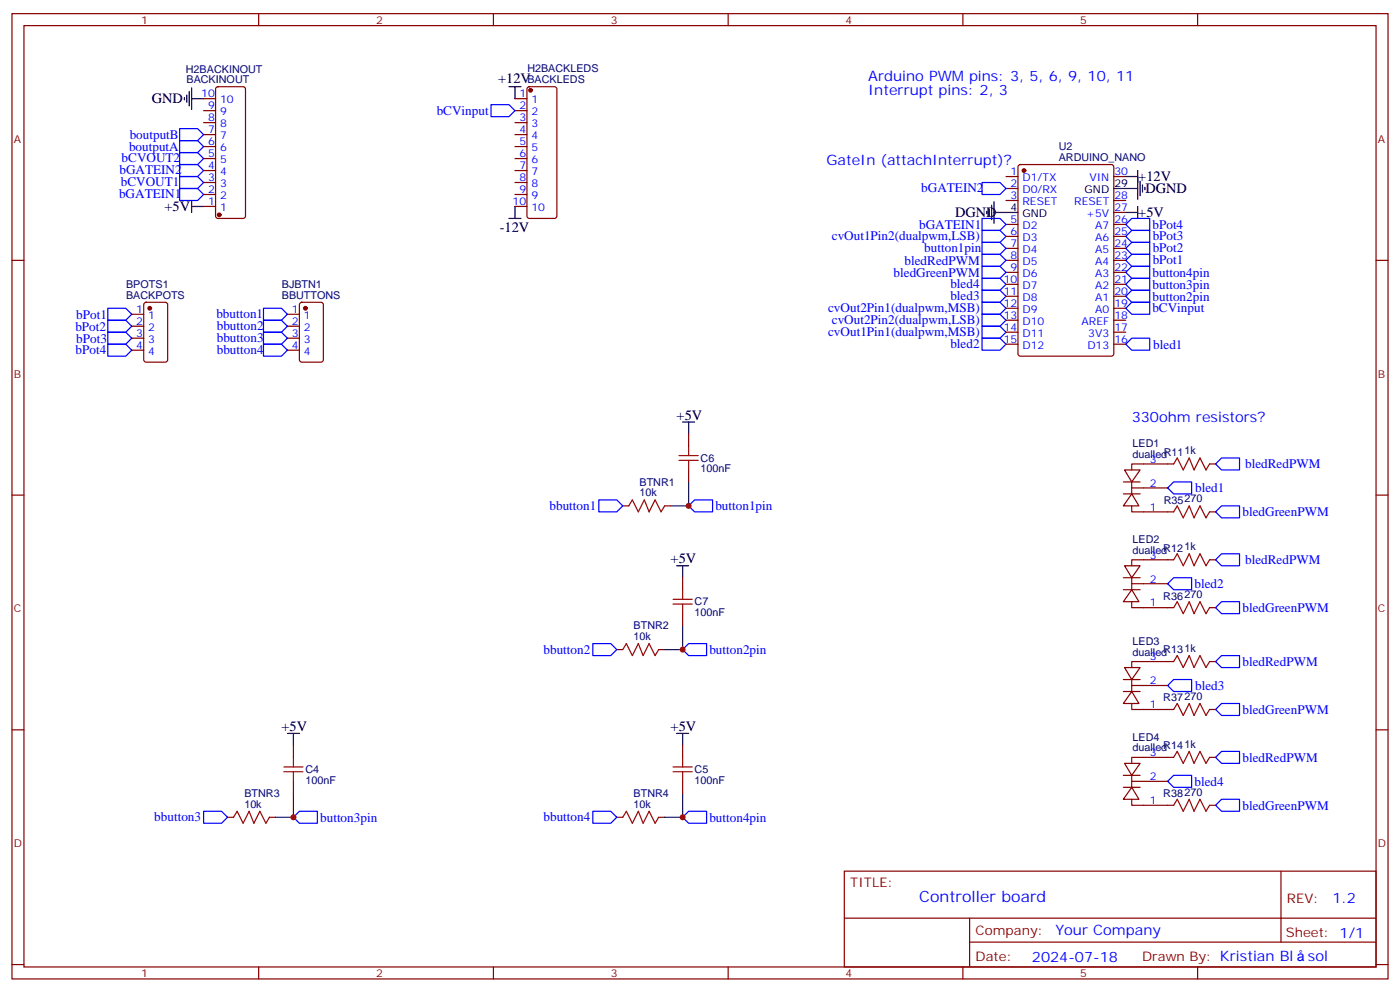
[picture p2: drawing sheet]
<svg xmlns="http://www.w3.org/2000/svg" width="412mm" height="292mm" viewBox="0 0 412 292" stroke-linecap="round" stroke-linejoin="round" font-family="sans-serif">
<g fill="none" stroke="#870000" stroke-width=".35">
<path d="M3.5 4h405.4v284.4h-405.4zM7.1 7.5h398.2v277.3h-398.2zM76.2 4v3.5M145.3 4v3.5M214.5 4v3.5M283.6 4v3.5M352.8 4v3.5M60 39.7h3.5M60 36.1h3.5M60 32.6h3.5M60 29.1h3.5M63.7 25.7l.5-.2h7.4l.7 .5v37.6l-.2 .5-.5 .2h-7.4l-.5-.2-.2-.5v-37.4z"/>
<path d="M151.7 39.7h3.5M151.7 36.1h3.5M151.7 32.6h3.5M151.7 29.1h3.5M155.5 25.7l.4-.2h7.4l.7 .5v37.6l-.2 .5-.5 .2h-7.4l-.5-.2-.2-.5v-37.4zM60 57.3h3.5M60 53.8h3.5M60 50.2h3.5M60 46.7h3.5M60 43.2h3.5M151.7 57.3h3.5M151.7 53.8h3.5"/>
<path d="M151.7 50.2h3.5M151.7 46.7h3.5M151.7 43.2h3.5M296.3 52h3.6M296.3 55.5h3.6M296.3 59.1h3.6M300.1 48.7l.5-.2h26.8l.6 .4 .1 55.3-.5 .7h-27l-.7-.4v-55.3zM328.1 52h3.5M328.1 59.1h3.5M3.5 76.7h3.6M60 60.8h3.5M151.7 60.8h3.5"/>
<path d="M296.3 76.7h3.6M296.3 66.1h3.6M296.3 69.6h3.6M296.3 73.2h3.6M328.1 76.7h3.5M328.1 66.1h3.5M328.1 69.6h3.5M328.1 73.2h3.5M328.1 62.6h3.5M405.3 76.7h3.6M38.8 92.6h3.5M38.8 96.1h3.5"/>
<path d="M38.8 99.6h3.5M42.6 89.2l.4-.2h5.7l.6 .5 .1 16.5-.5 .6-5.9 .1-.6-.5-.1-16.5zM84.7 92.6h3.5M84.7 96.1h3.5M84.7 99.6h3.5M88.4 89.2l.5-.2h5.6l.7 .5v16.5l-.4 .6-5.9 .1-.7-.5v-16.5zM296.3 80.2h3.6M296.3 83.7h3.6M296.3 87.3h3.6M296.3 90.8h3.6M296.3 94.3h3.6M296.3 97.9h3.6"/>
<path d="M328.1 80.2h3.5M328.1 83.7h3.5M328.1 87.3h3.5M328.1 90.8h3.5M328.1 94.3h3.5M328.1 97.9h3.5M38.8 103.2h3.5M84.7 103.2h3.5M296.3 101.4h3.6M328.1 101.4h3.5M202.8 127.8v3.6M202.8 138.4v3.6"/>
<path d="M331.3 138.4h4.5l-2.4 3.6zM345.7 136.7h-12.3v1.7M356.3 136.7h1.8M3.5 145.8h3.6M183.4 149h1.8M195.8 149h1.8M330.9 142h4.9M330.9 145.5h4.9M333.4 145.5l2.1 3.5h-4.6zM333.4 149v1.8h12.3M333.4 142v3.5M333.4 143.7h10.6"/>
<path d="M356.3 150.8h1.8M405.3 145.8h3.6M201.1 170.2v3.5M330.9 170.2h4.9M330.9 173.7h4.9M331.3 166.7h4.5l-2.4 3.5zM333.4 173.7l2.1 3.5h-4.6zM333.4 177.2v1.8h12.3M333.4 170.2v3.5M333.4 171.9h10.6M345.7 164.9h-12.3v1.8M356.3 179h1.8"/>
<path d="M356.3 164.9h1.8M181.7 191.3h1.7M194 191.3h1.8M201.1 180.8v3.5M331.3 196.6h4.5l-2.4 3.6zM345.7 194.9h-12.3v1.7M356.3 194.9h1.8M3.5 215h3.6M86.4 219.6v3.5M201.1 219.6v3.5M330.9 200.2h4.9M330.9 203.7h4.9"/>
<path d="M333.4 203.7l2.1 3.5h-4.6zM333.4 207.2v1.8h12.3M333.4 200.2v3.5M333.4 201.9h10.6M356.3 209h1.8M405.3 215h3.6M86.4 230.2v3.5M201.1 230.2v3.5M330.9 228.4h4.9M330.9 231.9h4.9M331.3 224.9h4.5l-2.4 3.5zM333.4 231.9l2.1 3.5h-4.6z"/>
<path d="M333.4 235.4v1.8h12.3M333.4 228.4v3.5M333.4 230.2h10.6M345.7 223.1h-12.3v1.8M356.3 237.2h1.8M356.3 223.1h1.8M67 240.7h1.8M79.4 240.7h1.7M181.7 240.7h1.7M194 240.7h1.8M248.7 256.6h156.6v28.2h-156.6zM377.3 256.6v20.9"/>
<path d="M248.7 270.5h156.5M285.6 277.5h119.6M285.6 270.5v14.1M3.5 284.1h3.6M76.2 284.8v3.6M145.3 284.8v3.6M214.5 284.8v3.6M283.6 284.8v3.6M352.8 284.8v3.6M405.3 284.1h3.6"/>
</g>
<g fill="none" stroke="#00f" stroke-width=".35">
<path d="M52.9 37.9h5.3l1.8 1.8-1.8 1.7h-5.3zM144.6 30.8h5.3l1.8 1.8-1.8 1.8h-5.3zM52.9 48.5h5.3l1.8 1.7-1.8 1.8h-5.3zM52.9 55.5h5.3l1.8 1.8-1.8 1.8h-5.3zM52.9 52h5.3l1.8 1.8-1.8 1.7h-5.3zM52.9 44.9h5.3l1.8 1.8-1.8 1.8h-5.3zM52.9 41.4h5.3l1.8 1.8-1.8 1.7h-5.3zM289.3 53.8h5.3l1.7 1.7-1.7 1.8h-5.3zM289.3 67.9h5.3l1.7 1.7-1.7 1.8h-5.3zM289.3 78.5h5.3l1.7 1.7-1.7 1.8h-5.3zM289.3 74.9h5.3l1.7 1.8-1.7 1.8h-5.3zM289.3 64.3h5.3l1.7 1.8-1.7 1.8h-5.3z"/>
<path d="M289.3 71.4h5.3l1.7 1.8-1.7 1.7h-5.3zM331.6 66.1l1.8-1.8h5.3v3.6h-5.3zM331.6 73.2l1.8-1.8h5.3v3.5h-5.3zM333.4 78.5h5.3v3.5h-5.3l-1.8-1.8zM333.4 67.9h5.3v3.5h-5.3l-1.8-1.8zM333.4 74.9h5.3v3.6h-5.3l-1.8-1.8zM31.7 90.8h5.3l1.8 1.8-1.8 1.7h-5.3zM31.7 94.3h5.3l1.8 1.8-1.8 1.8h-5.3zM31.7 97.9h5.3l1.8 1.7-1.8 1.8h-5.3zM77.6 97.9h5.3l1.8 1.7-1.8 1.8h-5.3zM77.6 94.3h5.3l1.8 1.8-1.8 1.8h-5.3zM77.6 90.8h5.3l1.8 1.8-1.8 1.7h-5.3z"/>
<path d="M289.3 82h5.3l1.7 1.7-1.7 1.8h-5.3zM289.3 85.5h5.3l1.7 1.8-1.7 1.7h-5.3zM289.3 89h5.3l1.7 1.8-1.7 1.8h-5.3zM289.3 92.6h5.3l1.7 1.7-1.7 1.8h-5.3zM289.3 96.1h5.3l1.7 1.8-1.7 1.7h-5.3zM289.3 99.6h5.3l1.7 1.8-1.7 1.8h-5.3zM331.6 83.7l1.8-1.7h5.3v3.5h-5.3zM331.6 90.8l1.8-1.8h5.3v3.6h-5.3zM333.4 99.6h5.3v3.6h-5.3l-1.8-1.8zM333.4 85.5h5.3v3.5h-5.3l-1.8-1.7zM31.7 101.4h5.3l1.8 1.8-1.8 1.7h-5.3zM77.6 101.4h5.3l1.8 1.8-1.8 1.7h-5.3z"/>
<path d="M358.1 136.7l1.7-1.8h5.3v3.5h-5.3zM176.4 147.2h5.3l1.7 1.8-1.7 1.8h-5.3zM202.8 149l1.8-1.8h5.3v3.6h-5.3zM345.7 142h5.3v3.5h-5.3l-1.7-1.8zM358.1 150.8l1.7-1.8h5.3v3.5h-5.3zM345.7 170.2h5.3v3.5h-5.3l-1.7-1.8zM358.1 179l1.7-1.8h5.3v3.6h-5.3zM358.1 164.9l1.7-1.8h5.3v3.6h-5.3zM174.6 189.6h5.3l1.8 1.7-1.8 1.8h-5.3zM202.8 189.6h5.3v3.5h-5.3l-1.7-1.8zM358.1 194.9l1.7-1.8h5.3v3.5h-5.3zM344 201.9l1.7-1.7h5.3v3.5h-5.3z"/>
<path d="M358.1 209l1.7-1.8h5.3v3.5h-5.3zM60 239h5.3l1.7 1.7-1.7 1.8h-5.3zM174.6 239h5.3l1.8 1.7-1.8 1.8h-5.3zM345.7 228.4h5.3v3.5h-5.3l-1.7-1.7zM358.1 223.1l1.7-1.8h5.3v3.6h-5.3zM358.1 237.2l1.7-1.8h5.3v3.6h-5.3zM86.4 240.7l1.8-1.7h5.3v3.5h-5.3zM201.1 240.7l1.7-1.7h5.3v3.5h-5.3z"/>
</g>
<g fill="none" stroke="#000" stroke-width=".35">
<path d="M54.3 28.7v.7M55 28v2.1M55.7 27v4.2M56.4 29.1h3.6M56.4 25.9v6.3M149.9 25.5h3.6M151.7 25.5v3.6M56.4 59.1v3.5M292.8 59.4v6.4M328.1 55.5h7M331.6 52h3.5M335.1 50.2v8.5"/>
<path d="M335.8 53.4v4.2M336.5 54.5v2.1M337.3 55.2v.7M56.4 60.8h3.6M149.9 64.3h3.6M151.7 60.8v3.5M290.7 62.2v.7M291.4 61.5v2.1M292.1 60.5v4.2M292.8 62.6h7.1M331.6 62.6h3.5M335.1 60.8v3.5"/>
<path d="M201.1 124.3h3.5M202.8 124.3v3.5M199.3 166.7h3.5M201.1 166.7v3.5M84.7 216h3.5M86.4 216v3.6M199.3 216h3.5M201.1 216v3.6"/>
</g>
<g fill="#870000" stroke="#870000" stroke-width=".35">
<circle cx="64.6" cy="63.3" r=".53"/>
<circle cx="301.6" cy="50.2" r=".53"/>
<circle cx="44.1" cy="90.8" r=".53"/>
<circle cx="90" cy="90.8" r=".53"/>
<circle cx="156.3" cy="26.6" r=".53"/>
</g>
<g fill="none" stroke="#a10000" stroke-width=".35">
<path d="M200 135.6h5.7M200 134.2h5.7M202.8 131.4v2.8M202.8 135.6v2.8M345.7 136.7l1.1-1.8 1.7 3.5 1.8-3.5 1.4 3.5 1.8-3.5 1.7 3.5 1.1-1.7M185.2 149l1.1-1.8 1.7 3.6 1.8-3.6 1.4 3.6 1.8-3.6 1.7 3.6 1.1-1.8M345.7 150.8l1.1-1.8 1.7 3.5 1.8-3.5 1.4 3.5 1.8-3.5 1.7 3.5 1.1-1.7M198.3 177.9h5.6M198.3 176.5h5.6M201.1 173.7v2.8M201.1 177.9v2.9M345.7 164.9l1.1-1.8 1.7 3.6 1.8-3.6 1.4 3.6 1.8-3.6 1.7 3.6 1.1-1.8"/>
<path d="M345.7 179l1.1-1.8 1.7 3.6 1.8-3.6 1.4 3.6 1.8-3.6 1.7 3.6 1.1-1.8M183.4 191.3l1.1-1.7 1.8 3.5 1.7-3.5 1.4 3.5 1.8-3.5 1.8 3.5 1-1.8M345.7 194.9l1.1-1.8 1.7 3.5 1.8-3.5 1.4 3.5 1.8-3.5 1.7 3.5 1.1-1.7M345.7 209l1.1-1.8 1.7 3.5 1.8-3.5 1.4 3.5 1.8-3.5 1.7 3.5 1.1-1.7M83.6 227.3h5.7M83.6 225.9h5.7M86.4 223.1v2.8M86.4 227.3v2.9M198.3 227.3h5.6M198.3 225.9h5.6M201.1 223.1v2.8M201.1 227.3v2.9"/>
<path d="M345.7 223.1l1.1-1.8 1.7 3.6 1.8-3.6 1.4 3.6 1.8-3.6 1.7 3.6 1.1-1.8M345.7 237.2l1.1-1.8 1.7 3.6 1.8-3.6 1.4 3.6 1.8-3.6 1.7 3.6 1.1-1.8M68.8 240.7l1-1.7 1.8 3.5 1.8-3.5 1.4 3.5 1.8-3.5 1.7 3.5 1.1-1.8M183.4 240.7l1.1-1.7 1.8 3.5 1.7-3.5 1.4 3.5 1.8-3.5 1.8 3.5 1-1.8"/>
</g>
<path d="M202.8 142v7h-5.2M201.1 184.3v7h-5.3M86.4 233.7v7h-5.3M201.1 233.7v7h-5.3" fill="none" stroke="#008700" stroke-width=".35"/>
<g fill="#c00">
<circle cx="202.8" cy="149" r=".88"/>
<circle cx="201.1" cy="191.3" r=".88"/>
<circle cx="86.4" cy="240.7" r=".88"/>
<circle cx="201.1" cy="240.7" r=".88"/>
</g>
<text font-size="4.6" fill="#00f" x="270.8" y="265.6">Controller board</text>
<g font-size="4.2" fill="#00f">
<text x="255.8" y="23.8">Arduino PWM pins: 3, 5, 6, 9, 10, 11</text>
<text x="255.8" y="28">Interrupt pins: 2, 3</text>
<text x="243.4" y="48.5">GateIn (attachInterrupt)?</text>
<text x="333.4" y="124.3">330ohm resistors?</text>
<text x="392.5" y="265.9">1.2</text>
<text x="310.9" y="275.4">Your Company</text>
<text x="304" y="283.2">2024-07-18</text>
<text x="385.3" y="283.2">sol</text>
</g>
<g font-size="4.2">
<text x="146.7" y="24.4">+12V</text>
<text x="44.7" y="30.5">GND</text>
<text x="335.3" y="53.4">+12V</text>
<text x="337.4" y="56.9">DGND</text>
<text x="48.5" y="62.2">+5V</text>
<text x="281.3" y="64">DGND</text>
<text x="335.3" y="64">+5V</text>
<text x="147.2" y="68.3">-12V</text>
<text x="199.3" y="123.6">+5V</text>
<text x="197.6" y="165.9">+5V</text>
<text x="82.9" y="215.3">+5V</text>
<text x="197.6" y="215.3">+5V</text>
</g>
<g font-size="3.9" fill="#00f">
<text x="128.6" y="33.8">bCVinput</text>
<text x="38.2" y="40.8">boutputB</text>
<text x="35.8" y="47.8">bCVOUT2</text>
<text x="38" y="44.3">boutputA</text>
<text x="35.2" y="51.3">bGATEIN2</text>
<text x="35.1" y="58.3">bGATEIN1</text>
<text x="35.6" y="54.8">bCVOUT1</text>
<text x="271.4" y="56.6">bGATEIN2</text>
<text x="245" y="70.8">cvOut1Pin2(dualpwm,LSB)</text>
<text x="270.8" y="67.4">bGATEIN1</text>
<text x="339.5" y="67.3">bPot4</text>
<text x="339.5" y="70.8">bPot3</text>
<text x="266.5" y="77.9">bledRedPWM</text>
<text x="272.3" y="74.3">button1pin</text>
<text x="339.5" y="74.4">bPot2</text>
<text x="339.5" y="77.9">bPot1</text>
<text x="263.2" y="81.5">bledGreenPWM</text>
<text x="339.5" y="81.5">button4pin</text>
<text x="280" y="84.9">bled4</text>
<text x="280" y="88.4">bled3</text>
<text x="339.5" y="85.1">button3pin</text>
<text x="339.5" y="88.6">button2pin</text>
<text x="22.4" y="93.8">bPot1</text>
<text x="63.7" y="93.6">bbutton1</text>
<text x="243.9" y="92">cvOut2Pin1(dualpwm,MSB)</text>
<text x="245" y="95.5">cvOut2Pin2(dualpwm,LSB)</text>
<text x="339.5" y="91.8">bCVinput</text>
<text x="22.2" y="97.4">bPot2</text>
<text x="22.4" y="100.9">bPot3</text>
<text x="63.9" y="100.6">bbutton3</text>
<text x="63.9" y="97.1">bbutton2</text>
<text x="243.9" y="99">cvOut1Pin1(dualpwm,MSB)</text>
<text x="22.3" y="104.4">bPot4</text>
<text x="63.9" y="104.1">bbutton4</text>
<text x="280" y="102.6">bled2</text>
<text x="339.7" y="102.7">bled1</text>
<text x="366.8" y="137.8">bledRedPWM</text>
<text x="352.1" y="145">bled1</text>
<text x="161.9" y="150.2">bbutton1</text>
<text x="210.7" y="150.3">button1pin</text>
<text x="366" y="152.1">bledGreenPWM</text>
<text x="366.8" y="166">bledRedPWM</text>
<text x="351.8" y="173.2">bled2</text>
<text x="366" y="180.3">bledGreenPWM</text>
<text x="160.1" y="192.5">bbutton2</text>
<text x="209" y="192.7">button2pin</text>
<text x="366" y="196.2">bledRedPWM</text>
<text x="352.1" y="203.2">bled3</text>
<text x="366" y="210.3">bledGreenPWM</text>
<text x="366" y="224.4">bledRedPWM</text>
<text x="351.8" y="231.5">bled4</text>
<text x="366" y="238.5">bledGreenPWM</text>
<text x="45.5" y="241.9">bbutton3</text>
<text x="94.3" y="242">button3pin</text>
<text x="160.1" y="241.9">bbutton4</text>
<text x="209" y="242">button4pin</text>
</g>
<g font-size="3.9" fill="#800">
<text x="250.5" y="261.2">TITLE:</text>
<text x="379.1" y="265.9">REV:</text>
<text x="287.4" y="275.4">Company:</text>
<text x="378.7" y="276">Sheet: 1/1</text>
<text x="287.4" y="283.1">Date:</text>
<text x="336.4" y="283.2">Drawn By: Kristian Bl</text>
</g>
<g font-size="3.2" fill="#800">
<text x="41.6" y="7">1</text>
<text x="110.8" y="7">2</text>
<text x="179.9" y="7">3</text>
<text x="249.1" y="7">4</text>
<text x="318.2" y="7">5</text>
<text x="4.1" y="42.1">A</text>
<text x="405.9" y="42.1">A</text>
<text x="4.1" y="111.3">B</text>
<text x="405.9" y="111.3">B</text>
<text x="4.1" y="180.4">C</text>
<text x="405.9" y="180.4">C</text>
<text x="4.1" y="249.6">D</text>
<text x="405.9" y="249.6">D</text>
<text x="41.6" y="287.8">1</text>
<text x="110.8" y="287.8">2</text>
<text x="179.9" y="287.8">3</text>
<text x="249.1" y="287.8">4</text>
<text x="318.2" y="287.8">5</text>
</g>
<g font-size="3.2" fill="#000080">
<text x="54.8" y="21.5">H2BACKINOUT</text>
<text x="155.3" y="21.3">H2BACKLEDS</text>
<text x="54.9" y="24.5">BACKINOUT</text>
<text x="155.3" y="24.5">BACKLEDS</text>
<text x="311.9" y="47.4">ARDUINO_NANO</text>
<text x="311.9" y="44.2">U2</text>
<text x="37.2" y="88">BACKPOTS</text>
<text x="37.2" y="84.8">BPOTS1</text>
<text x="83" y="88">BBUTTONS</text>
<text x="83" y="84.8">BJBTN1</text>
<text x="333.6" y="131.8">LED1</text>
<text x="206.4" y="136">C6</text>
<text x="333.6" y="134.9">dualledR11</text>
<text x="348.9" y="133.8">1k</text>
<text x="188.4" y="143">BTNR1</text>
<text x="206.4" y="139.1">100nF</text>
<text x="188.4" y="146.2">10k</text>
<text x="342.8" y="148.4">R35270</text>
<text x="333.6" y="160">LED2</text>
<text x="333.6" y="163.1">dualledR12</text>
<text x="348.9" y="162.1">1k</text>
<text x="204.6" y="178.4">C7</text>
<text x="342.7" y="176.6">R36270</text>
<text x="186.6" y="185.3">BTNR2</text>
<text x="204.6" y="181.5">100nF</text>
<text x="186.6" y="188.5">10k</text>
<text x="333.6" y="190">LED3</text>
<text x="333.6" y="193.1">dualledR13</text>
<text x="348.9" y="192.1">1k</text>
<text x="342.7" y="206.6">R37270</text>
<text x="333.6" y="221.3">dualledR14</text>
<text x="333.6" y="218.2">LED4</text>
<text x="348.9" y="220.3">1k</text>
<text x="90" y="227.7">C4</text>
<text x="204.6" y="227.7">C5</text>
<text x="90" y="230.9">100nF</text>
<text x="204.6" y="230.9">100nF</text>
<text x="72" y="237.9">10k</text>
<text x="72" y="234.7">BTNR3</text>
<text x="186.6" y="237.9">10k</text>
<text x="186.6" y="234.7">BTNR4</text>
<text x="342.7" y="234.8">R38270</text>
</g>
<g font-size="3.2" fill="#00f">
<text x="59.3" y="28.7">10</text>
<text x="153" y="28.7">1</text>
<text x="61.3" y="35.8">8</text>
<text x="61.3" y="32.2">9</text>
<text x="64.8" y="34">9</text>
<text x="64.8" y="30.5">10</text>
<text x="153" y="32.2">2</text>
<text x="153" y="35.8">3</text>
<text x="156.5" y="30.5">1</text>
<text x="156.5" y="34">2</text>
<text x="61.3" y="39.3">7</text>
<text x="64.8" y="41.1">7</text>
<text x="64.8" y="37.5">8</text>
<text x="153" y="39.3">4</text>
<text x="156.5" y="37.5">3</text>
<text x="156.5" y="41.1">4</text>
<text x="61.3" y="46.4">5</text>
<text x="61.3" y="42.8">6</text>
<text x="64.8" y="44.6">6</text>
<text x="153" y="42.8">5</text>
<text x="153" y="46.4">6</text>
<text x="156.5" y="44.6">5</text>
<text x="61.3" y="53.4">3</text>
<text x="61.3" y="49.9">4</text>
<text x="64.8" y="51.6">4</text>
<text x="64.8" y="48.1">5</text>
<text x="153" y="49.9">7</text>
<text x="153" y="53.4">8</text>
<text x="156.5" y="48.1">6</text>
<text x="156.5" y="51.6">7</text>
<text x="297.7" y="51.6">1</text>
<text x="301.2" y="53.4">D1/TX</text>
<text x="320.9" y="53.4">VIN</text>
<text x="328.3" y="51.6">30</text>
<text x="61.3" y="56.9">2</text>
<text x="64.8" y="58.7">2</text>
<text x="64.8" y="55.2">3</text>
<text x="153" y="56.9">9</text>
<text x="156.5" y="55.2">8</text>
<text x="156.5" y="58.7">9</text>
<text x="297.7" y="55.2">2</text>
<text x="297.7" y="58.7">3</text>
<text x="301.2" y="56.9">D0/RX</text>
<text x="328.3" y="58.7">28</text>
<text x="61.3" y="60.5">1</text>
<text x="64.8" y="62.2">1</text>
<text x="151" y="60.5">10</text>
<text x="156.5" y="62.2">10</text>
<text x="297.7" y="65.8">5</text>
<text x="301.2" y="60.5">RESET</text>
<text x="316.4" y="60.5">RESET</text>
<text x="320" y="64">+5V</text>
<text x="328.3" y="65.8">26</text>
<text x="328.3" y="62.2">27</text>
<text x="297.7" y="69.3">6</text>
<text x="301.2" y="67.5">D2</text>
<text x="301.2" y="71">D3</text>
<text x="322.6" y="71">A6</text>
<text x="322.6" y="67.5">A7</text>
<text x="328.3" y="69.3">25</text>
<text x="297.7" y="72.8">7</text>
<text x="297.7" y="76.3">8</text>
<text x="301.2" y="74.6">D4</text>
<text x="322.6" y="74.6">A5</text>
<text x="328.3" y="76.3">23</text>
<text x="328.3" y="72.8">24</text>
<text x="295.7" y="83.4">10</text>
<text x="297.7" y="79.9">9</text>
<text x="301.2" y="78.1">D5</text>
<text x="301.2" y="81.6">D6</text>
<text x="322.6" y="81.6">A3</text>
<text x="322.6" y="78.1">A4</text>
<text x="328.3" y="83.4">21</text>
<text x="328.3" y="79.9">22</text>
<text x="295.7" y="86.9">11</text>
<text x="301.2" y="85.2">D7</text>
<text x="301.2" y="88.7">D8</text>
<text x="322.6" y="88.7">A1</text>
<text x="322.6" y="85.2">A2</text>
<text x="328.3" y="86.9">20</text>
<text x="40.1" y="92.2">1</text>
<text x="40.1" y="95.7">2</text>
<text x="43.6" y="94">1</text>
<text x="86" y="92.2">1</text>
<text x="86" y="95.7">2</text>
<text x="89.5" y="94">1</text>
<text x="295.7" y="90.5">12</text>
<text x="295.7" y="94">13</text>
<text x="301.2" y="92.2">D9</text>
<text x="301.2" y="95.7">D10</text>
<text x="318.6" y="95.7">AREF</text>
<text x="322.6" y="92.2">A0</text>
<text x="328.3" y="94">18</text>
<text x="328.3" y="90.5">19</text>
<text x="40.1" y="99.3">3</text>
<text x="43.6" y="97.5">2</text>
<text x="43.6" y="101">3</text>
<text x="86" y="99.3">3</text>
<text x="89.5" y="97.5">2</text>
<text x="89.5" y="101">3</text>
<text x="295.7" y="97.5">14</text>
<text x="295.7" y="101">15</text>
<text x="301.2" y="99.3">D11</text>
<text x="320.6" y="99.3">3V3</text>
<text x="328.3" y="101">16</text>
<text x="328.3" y="97.5">17</text>
<text x="40.1" y="102.8">4</text>
<text x="43.6" y="104.6">4</text>
<text x="86" y="102.8">4</text>
<text x="89.5" y="104.6">4</text>
<text x="301.2" y="102.8">D12</text>
<text x="320.3" y="102.8">D13</text>
<text x="338.7" y="136.3">3</text>
<text x="338.7" y="143.4">2</text>
<text x="338.7" y="150.4">1</text>
<text x="338.7" y="164.5">3</text>
<text x="338.7" y="171.6">2</text>
<text x="338.7" y="178.6">1</text>
<text x="338.7" y="194.5">3</text>
<text x="338.7" y="201.6">2</text>
<text x="338.7" y="208.6">1</text>
<text x="338.7" y="222.7">3</text>
<text x="338.7" y="229.8">2</text>
<text x="338.7" y="236.9">1</text>
</g>
<g font-size="3.2">
<text x="319.5" y="56.9">GND</text>
<text x="328.3" y="55.2">29</text>
<text x="297.7" y="62.2">4</text>
<text x="301.2" y="64">GND</text>
</g>
</svg>
